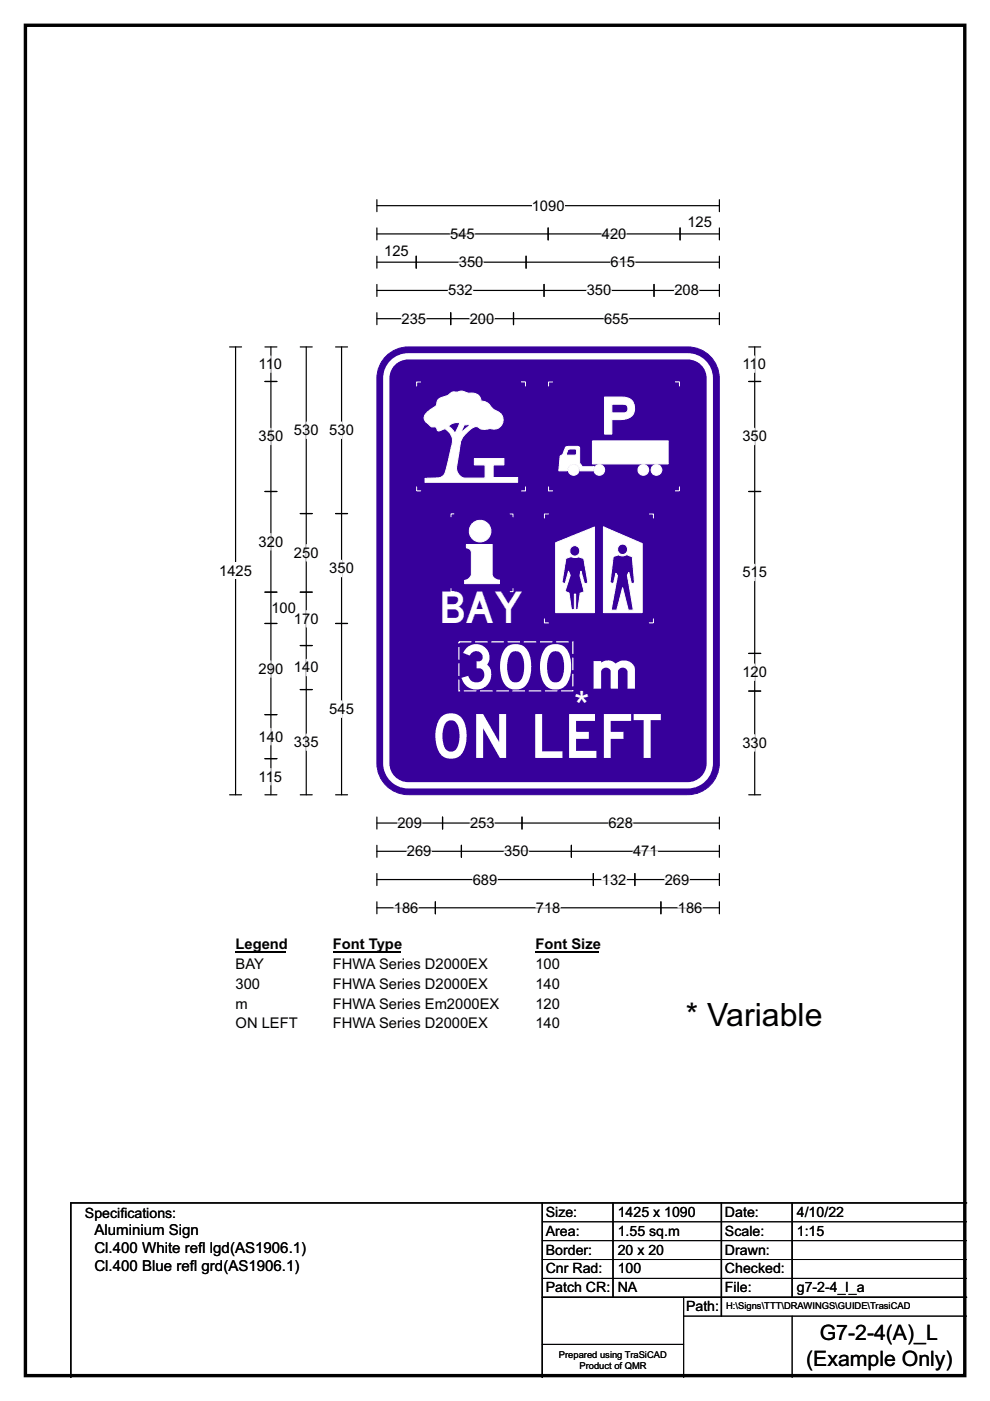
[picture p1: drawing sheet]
<svg xmlns="http://www.w3.org/2000/svg" width="210mm" height="297mm" viewBox="0 0 210 297" stroke-linecap="round" stroke-linejoin="round" font-family="sans-serif">
<path d="M5.4 5.4h199.2v286.3h-199.2z" fill="none" stroke="#000" stroke-width=".72"/>
<path d="M79.9 43.6h72.7M79.9 42.3v2.6M152.6 42.3v2.6" fill="none" stroke="#000" stroke-width=".25"/>
<path d="M112.8 41.9h6.9v3.5h-6.9z" fill="#fff"/>
<g fill="none" stroke="#000" stroke-width=".25">
<path d="M79.9 49.6h72.7M79.9 48.3v2.6M79.9 54.3v2.6M79.9 55.6h72.7M88.3 54.3v2.6M111.6 54.3v2.6M116.3 48.3v2.6M144.2 48.3v2.6M152.6 54.3v2.6M152.6 48.3v2.6M48.7 73.6h2.5M50 73.6v94.9"/>
<path d="M79.9 60.3v2.5M79.9 66.3v2.5M79.9 61.6h72.7M79.9 67.6h72.7M95.6 66.3v2.5M108.9 66.3v2.5M115.4 60.3v2.5M138.7 60.3v2.5M152.6 60.3v2.5M152.6 66.3v2.5M48.7 168.5h2.5M79.9 173.2v2.6"/>
<path d="M79.9 179.2v2.6M79.9 174.5h72.7M93.9 173.2v2.6M97.9 179.2v2.6M110.7 173.2v2.6M121.2 179.2v2.6M152.6 173.2v2.6M152.6 179.2v2.6M79.9 185.2v2.6M79.9 191.2v2.5M79.9 180.5h72.7M79.9 186.5h72.7"/>
<path d="M79.9 192.5h72.7M92.3 191.2v2.5M125.8 185.2v2.6M134.7 185.2v2.6M140.2 191.2v2.5M152.6 191.2v2.5M152.6 185.2v2.6"/>
</g>
<g fill="none" stroke="#fff" stroke-width=".25">
<path d="M95.5 49.6h5.2M97.3 55.6h5.2M127.6 49.6h5.3M129.5 55.6h5.2M85.2 67.6h5.2M95.1 61.6h5.2M99.6 67.6h5.3M124.5 61.6h5.2M128.1 67.6h5.2M143 61.6h5.2M84.3 174.5h5.2M99.7 174.5h5.2"/>
<path d="M129 174.5h5.3M83.5 192.5h5.2M86.3 180.5h5.2M100.3 186.5h5.2M106.9 180.5h5.2M113.7 192.5h5.2M127.6 186.5h5.3M134.3 180.5h5.2M141 186.5h5.2M143.8 192.5h5.2"/>
</g>
<path d="M46.5 119.3h6.9v3.5h-6.9z" fill="#fff"/>
<g fill="none" stroke="#000" stroke-width=".25">
<path d="M56.2 73.6h2.5M57.5 73.6v94.9M63.7 73.6h2.5M65 73.6v94.9M71.2 73.6h2.5M72.4 73.6v94.9M158.8 73.6h2.5M160.1 73.6v94.9M56.2 80.9h2.5M158.8 80.9h2.5M56.2 104.2h2.5M63.7 108.9h2.5"/>
<path d="M71.2 108.9h2.5M158.8 104.2h2.5M56.2 125.5h2.5M56.2 132.2h2.5M63.7 125.5h2.5M63.7 136.9h2.5M71.2 132.2h2.5M158.8 138.5h2.5M56.2 151.5h2.5M63.7 146.2h2.5M158.8 146.5h2.5M56.2 160.8h2.5"/>
<path d="M56.2 168.5h2.5M63.7 168.5h2.5M71.2 168.5h2.5M158.8 168.5h2.5"/>
</g>
<g fill="none" stroke="#fff" stroke-width=".25">
<path d="M57.5 75.5v3.5M160.1 75.5v3.5M57.5 90.8v3.5M65 89.5v3.5M72.4 89.5v3.5M160.1 90.8v3.5M57.5 113.1v3.5M65 115.5v3.5M72.4 118.8v3.5M160.1 119.6v3.5M65 129.5v3.5M65 139.8v3.5"/>
<path d="M57.5 140.1v3.5M57.5 154.4v3.5M65 155.6v3.5M72.4 148.6v3.5M160.1 140.8v3.5M160.1 155.8v3.5M57.5 162.9v3.5"/>
</g>
<path d="M50 198.5h10.7v3.5h-10.7z" fill="#fff"/>
<path d="M50 201.8h10.7" fill="none" stroke="#000" stroke-width=".32"/>
<path d="M70.6 198.5h14.4v3.5h-14.4z" fill="#fff"/>
<path d="M70.6 201.8h14.4" fill="none" stroke="#000" stroke-width=".32"/>
<path d="M113.6 198.5h13.4v3.5h-13.4z" fill="#fff"/>
<path d="M113.6 201.8h13.4" fill="none" stroke="#000" stroke-width=".32"/>
<g fill="#fff">
<path d="M50 202.7h6.1v3.4h-6.1z"/>
<path d="M70.6 202.7h33.1v3.4h-33.1z"/>
<path d="M113.6 202.7h5.2v3.4h-5.2z"/>
<path d="M50 206.8h5.2v3.5h-5.2z"/>
<path d="M70.6 206.8h33.1v3.5h-33.1z"/>
<path d="M113.6 206.8h5.2v3.5h-5.2z"/>
<path d="M50 211h2.5v3.5h-2.5z"/>
<path d="M70.6 211h35.5v3.5h-35.5z"/>
<path d="M113.6 211h5.2v3.5h-5.2z"/>
<path d="M50 215.2h13.1v3.5h-13.1z"/>
<path d="M70.6 215.2h33.1v3.5h-33.1z"/>
<path d="M113.6 215.2h5.2v3.5h-5.2z"/>
</g>
<path d="M81.6 75.8a6.6 6.6 0 0 1 5-2.2h59.3a6.7 6.7 0 0 1 6.7 6.6v81.6a6.7 6.7 0 0 1-6.7 6.7h-59.3a6.7 6.7 0 0 1-6.7-6.7v-81.6a6.6 6.6 0 0 1 1.7-4.4z" fill-rule="evenodd" fill="#37009b" stroke="#37009b" stroke-width=".21"/>
<path d="M83 77.2a4.6 4.6 0 0 1 3.6-1.7h59.3a4.7 4.7 0 0 1 4.7 4.7v81.6a4.7 4.7 0 0 1-4.7 4.7h-59.3a4.7 4.7 0 0 1-4.7-4.7v-81.6a4.6 4.6 0 0 1 1.1-3z" fill="none" stroke="#fff" stroke-width="1.3"/>
<path d="M93 84.7l-.3 .5a1.35 1.35 0 0 1-1 1.4l-.6 .4a1.79 1.79 0 0 0-1 2.1l1.3 1.3 1 .1 .4 .7a.9 .9 0 0 0 1.2-.2h.1a.46 .46 0 0 1 .8 .3l.9 1.2 .2 1.2-1.2 5.3a2.41 2.41 0 0 1-1.1 2.1l-.8 .2-2.8 .1v.9h19.7v-1.1h-5.2v-2.6h2.3v-1.4h-6.3v1.4h2.3v2.8l-4.6-.1a2.31 2.31 0 0 1-1.5-1.8l.9-5.8 .6-1.2 1.5-1.5 .9-.5h.5l1.1 .5 1.3-.1a2.43 2.43 0 0 0 2.9-1.1 1.89 1.89 0 0 0-.8-2.5l-1-.5-.6-.6a2.13 2.13 0 0 0-1.7-1.1h-.4a2.02 2.02 0 0 0-2.6-1.7l-1.5-.5-.9 .2h-1l-1 .7-1.4 .5zM95.1 90.3l.7 .6 .7 1 1.1-2.2h-.2a2.57 2.57 0 0 0-2.3 .6zM98.5 90.1l1.3-.1-2.1 1.8z" fill-rule="evenodd" fill="#fff"/>
<path d="M89.2 81h-.8v.8M93 84.7l.6-.4 1.4-.5 1-.7h1l.9-.2 1.7 .5a1.89 1.89 0 0 1 2.4 1.7h.5a3.4 3.4 0 0 1 2.1 1.6l1.3 .7a1.97 1.97 0 0 1 .6 2.6 1.97 1.97 0 0 1-2.5 .9l-1.7 .1-1.1-.5h-.5l-.9 .5-1.5 1.5-.6 1.2-.9 5.4 .3 1.1a1.95 1.95 0 0 0 1.5 1.2h4.3v-2.8h-2.3v-1.4h6.3v1.4h-2.3v2.6h5.2v1.1h-19.7v-.9l2.8-.1 .8-.2a2.52 2.52 0 0 0 1.1-2.1l1.2-5.3-.2-1.2-.9-1.2a.88 .88 0 0 0-1.4 0l-.6 .1-.5-.9-1-.1-1.2-1.1a1.22 1.22 0 0 1 .3-1.8l1.2-.9a2.18 2.18 0 0 0 1.2-1.8zM95.1 90.3a2.52 2.52 0 0 1 2.5-.6l-1.1 2.2-.7-1zM98.5 90.1l1.3-.1-2.1 1.8zM110.6 81h.9v.8M88.4 103.2v.9h.8M111.5 103.2v.9h-.9" fill="none" stroke="#fff" stroke-width=".21"/>
<path d="M128.2 84.2h3.8a2.4 2.4 0 0 1 2.6 2.4 2.4 2.4 0 0 1-2.8 2.3l-2 .1v3h-1.6zM129.8 85.7v1.8h2.6l.4-.1 .3-.3v-.9l-.4-.4zM126 99.6a1.15 1.15 0 0 0 2.3 0 1.15 1.15 0 0 0-2.3 0zM120.5 99.6a1.15 1.15 0 0 0 2.3 0 1.15 1.15 0 0 0-2.3 0zM135.3 99.6a1.15 1.15 0 0 0 2.3 0 1.15 1.15 0 0 0-2.3 0zM138.1 99.6a1.15 1.15 0 0 0 2.3 0 1.15 1.15 0 0 0-2.3 0zM125.7 93.5v4.9h16v-4.9zM119.9 94.8l.6-.2h2l.4 .2 .1 3.5 .5 .7h2.5l-.2 .8h-2.8a1.34 1.34 0 0 0-1.3-1.4 1.34 1.34 0 0 0-1.4 1.4h-1.8l.3-3.1 .6-.3zM120.5 95.4l.3-.2 1.4 .1 .1 1.1-.3 .1h-1.8l-.1-.2z" fill-rule="evenodd" fill="#fff"/>
<g fill="none" stroke="#fff" stroke-width=".21">
<path d="M117.2 81h-.9v.9M120 94.8l.5-.2h2l.4 .2 .1 3.5 .5 .7h2.5l-.2 .8h-2.8a1.34 1.34 0 0 0-1.3-1.4 1.34 1.34 0 0 0-1.4 1.4h-1.8l.3-3.1 .6-.3zM120.5 95.4l.3-.2 1.4 .1 .1 1.1-.3 .1h-1.8l-.1-.2zM125.7 93.5h16v4.9h-16zM128.2 84.2h3.8a2.4 2.4 0 0 1 2.6 2.4 2.4 2.4 0 0 1-2.8 2.3l-2 .1v3h-1.6zM129.8 85.7l2.9 .1 .4 .4v.9l-.3 .3-.4 .1h-2.6zM143.2 81h.9v.8M116.3 103.2v.9h.9M144.1 103.2v.9h-.9"/>
<circle cx="121.7" cy="99.6" r="1.14"/>
<circle cx="127.1" cy="99.6" r="1.13"/>
<circle cx="136.4" cy="99.6" r="1.14"/>
<circle cx="139.2" cy="99.6" r="1.13"/>
</g>
<path d="M117.8 115.1v14.8h8.3v-18.2zM128 111.7l8.2 3.6v14.6h-8.2zM120.8 116.8a1.1 1.1 0 0 0 2.2 0 1.1 1.1 0 0 0-2.2 0zM131 116.5a1.08 1.08 0 0 0 2.1 0 1.08 1.08 0 0 0-2.1 0zM120 118.4l-.8 5.1 .7 .2 .7-2.6 .3 .9-1.1 3.4 .9 .3 .5 3.6h.6v-3.3h.3v3.3h.5l.5-3.5 .8-.3-.9-3.5 .2-.9 .8 2.7 .7-.2-.9-5.2-1.1-.3-.7 .1-.9-.2zM130.1 118l1.1-.4 .9 .3 .8-.3 1.2 .5 .5 5.5-.7 .2-.5-2.4-.3 .5 1.2 7.5h-1l-1.2-4.8-1.3 4.8h-1.2l1.4-7.4-.4-.5-.5 2.2-.7-.2z" fill-rule="evenodd" fill="#fff"/>
<g fill="none" stroke="#fff" stroke-width=".21">
<path d="M116.3 109h-.8v.8M117.8 115.1l8.3-3.4v18.2h-8.3zM120 118.4l1.1-.4 .9 .2 .7-.1 1.1 .3 .9 5.2-.7 .2-.8-2.7-.2 .9 .9 3.5-.8 .3-.5 3.5h-.5v-3.3h-.3v3.3h-.6l-.5-3.6-.9-.3 1.1-3.4-.3-.9-.7 2.6-.7-.2zM128 111.7l8.2 3.6v14.6h-8.2zM130.1 118l1.1-.4 .9 .3 .8-.3 1.2 .5 .5 5.5-.7 .2-.5-2.4-.3 .5 1.2 7.5h-1l-1.2-4.8-1.3 4.8h-1.2l1.4-7.4-.4-.5-.5 2.2-.7-.2zM137.7 109h.9v.8M115.5 131.2v.9h.8M138.6 131.2v.9h-.9"/>
<circle cx="121.9" cy="116.8" r="1.09"/>
<circle cx="132" cy="116.5" r="1.08"/>
</g>
<path d="M99.5 112.6a2.3 2.3 0 0 0 4.6 0 2.3 2.3 0 0 0-4.6 0zM98.9 115.4h5.5v6.5l.2 .4 .4 .4 .9 .3v.7h-7.4v-.7l.5-.1a1.62 1.62 0 0 0 1-1.2v-4.8l-.4-.5-.7-.3z" fill-rule="evenodd" fill="#fff"/>
<g fill="none" stroke="#fff" stroke-width=".21">
<path d="M96.3 108.9h-.6v.7M98.9 115.4h5.5v6.5l.2 .4 .4 .4 .9 .3v.7h-7.4v-.7l.5-.1a1.62 1.62 0 0 0 1-1.2v-4.8l-.4-.5-.7-.3zM108.2 109h.6v.6M95.7 124.8v.6h.6M108.8 124.8v.6h-.6"/>
<circle cx="101.8" cy="112.6" r="2.28"/>
</g>
<path d="M115 255v37M130 255v20M153 255v24M168 255v20M205 255h-190v37M115 275h90" fill="none" stroke="#000" stroke-width=".3"/>
<path d="M115 259h90M115 263h90M115 267h90M115 271h90M145 279h60M145 275v17M168 279v13M115 285h30" fill="none" stroke="#000" stroke-width=".21"/>
<path d="M97.3 136.1h24.2v10.4h-24.2z" fill="none" stroke="#fff" stroke-width=".26" stroke-dasharray="2.6 .8" stroke-linecap="butt"/>
<g font-size="12.9" fill="#fff">
<text x="96.2" y="146">300</text>
<text x="91.4" y="160.7">ON LEFT</text>
</g>
<text font-size="11.1" fill="#fff" x="124.3" y="146">m</text>
<text font-size="9.3" fill="#fff" x="93.1" y="132.1">BAY</text>
<text font-size="8.5" fill="#fefefe" x="121.8" y="152.6">*</text>
<text font-size="6.8" x="145.4" y="217.5">* Variable</text>
<g font-size="4.5">
<text x="173.9" y="284.2">G7-2-4(A)_L</text>
<text x="171" y="289.6">(Example Only)</text>
</g>
<g font-size="3.2">
<text x="20" y="261.9">Aluminium Sign</text>
<text x="20" y="265.8">Cl.400 White ref</text>
<text x="20" y="269.6">Cl.400 Blue ref</text>
<text x="40.3" y="269.6">l grd(AS1906.1)</text>
<text x="42" y="265.8">l lgd(AS1906.1)</text>
</g>
<g font-size="3.1">
<text x="112.8" y="44.7">1090</text>
<text x="95.5" y="50.7">545</text>
<text x="127.6" y="50.7">420</text>
<text x="145.8" y="48.2">125</text>
<text x="81.5" y="54.2">125</text>
<text x="97.3" y="56.6">350</text>
<text x="129.5" y="56.6">615</text>
<text x="95.1" y="62.6">532</text>
<text x="124.5" y="62.6">350</text>
<text x="143" y="62.6">208</text>
<text x="85.2" y="68.6">235</text>
<text x="99.6" y="68.6">200</text>
<text x="128.1" y="68.6">655</text>
<text x="54.9" y="78.3">110</text>
<text x="157.5" y="78.3">110</text>
<text x="54.9" y="93.6">350</text>
<text x="62.3" y="92.3">530</text>
<text x="69.8" y="92.3">530</text>
<text x="157.5" y="93.6">350</text>
<text x="54.9" y="115.9">320</text>
<text x="62.3" y="118.3">250</text>
<text x="46.5" y="122.1">1425</text>
<text x="69.8" y="121.6">350</text>
<text x="157.5" y="122.4">515</text>
<text x="57.6" y="129.9">100</text>
<text x="62.3" y="132.3">170</text>
<text x="54.9" y="142.9">290</text>
<text x="62.3" y="142.6">140</text>
<text x="157.5" y="143.6">120</text>
<text x="69.8" y="151.4">545</text>
<text x="54.9" y="157.2">140</text>
<text x="62.3" y="158.4">335</text>
<text x="157.5" y="158.6">330</text>
<text x="54.9" y="165.7">115</text>
<text x="84.3" y="175.6">209</text>
<text x="99.7" y="175.6">253</text>
<text x="129" y="175.6">628</text>
<text x="86.3" y="181.5">269</text>
<text x="106.9" y="181.5">350</text>
<text x="134.3" y="181.5">471</text>
<text x="100.3" y="187.5">689</text>
<text x="127.6" y="187.5">132</text>
<text x="141" y="187.5">269</text>
<text x="83.5" y="193.5">186</text>
<text x="113.7" y="193.5">718</text>
<text x="143.8" y="193.5">186</text>
<text x="50" y="201.3">Legend</text>
<text x="70.6" y="201.3">Font Type</text>
<text x="113.6" y="201.3">Font Size</text>
<text x="50" y="205.4">BAY</text>
<text x="50" y="209.6">300</text>
<text x="70.6" y="205.4">FHWA Series D2000EX</text>
<text x="70.6" y="209.6">FHWA Series D2000EX</text>
<text x="113.6" y="205.4">100</text>
<text x="113.6" y="209.6">140</text>
<text x="50" y="213.8">m</text>
<text x="70.6" y="213.8">FHWA Series Em2000EX</text>
<text x="113.6" y="213.8">120</text>
<text x="50" y="218">ON LEFT</text>
<text x="70.6" y="218">FHWA Series D2000EX</text>
<text x="113.6" y="218">140</text>
</g>
<g font-size="3">
<text x="115.8" y="258">Size:</text>
<text x="131" y="258">1425 x 1090</text>
<text x="153.8" y="258">Date:</text>
<text x="169" y="258">4/10/22</text>
<text x="18" y="258.2">Specif</text>
<text x="25.5" y="258.2">ications:</text>
<text x="115.8" y="262">Area:</text>
<text x="131" y="262">1.55 sq.m</text>
<text x="153.8" y="262">Scale:</text>
<text x="169" y="262">1:15</text>
<text x="115.8" y="266">Border:</text>
<text x="115.8" y="270">Cnr Rad:</text>
<text x="131" y="266">20 x 20</text>
<text x="131" y="270">100</text>
<text x="153.8" y="266">Drawn:</text>
<text x="153.8" y="270">Checked:</text>
<text x="115.8" y="274">Patch CR:</text>
<text x="131" y="274">NA</text>
<text x="153.8" y="274">File:</text>
<text x="169" y="274">g7-2-4_l_a</text>
<text x="145.5" y="278">Path:</text>
</g>
<g font-size="2">
<text x="154" y="277.6">H:\Signs\TTT\DRAWINGS\GUIDE\TrasiCAD</text>
<text x="118.5" y="287.8">Prepared using TraSiCAD</text>
<text x="122.9" y="290.2">Product of QMR</text>
</g>
</svg>
